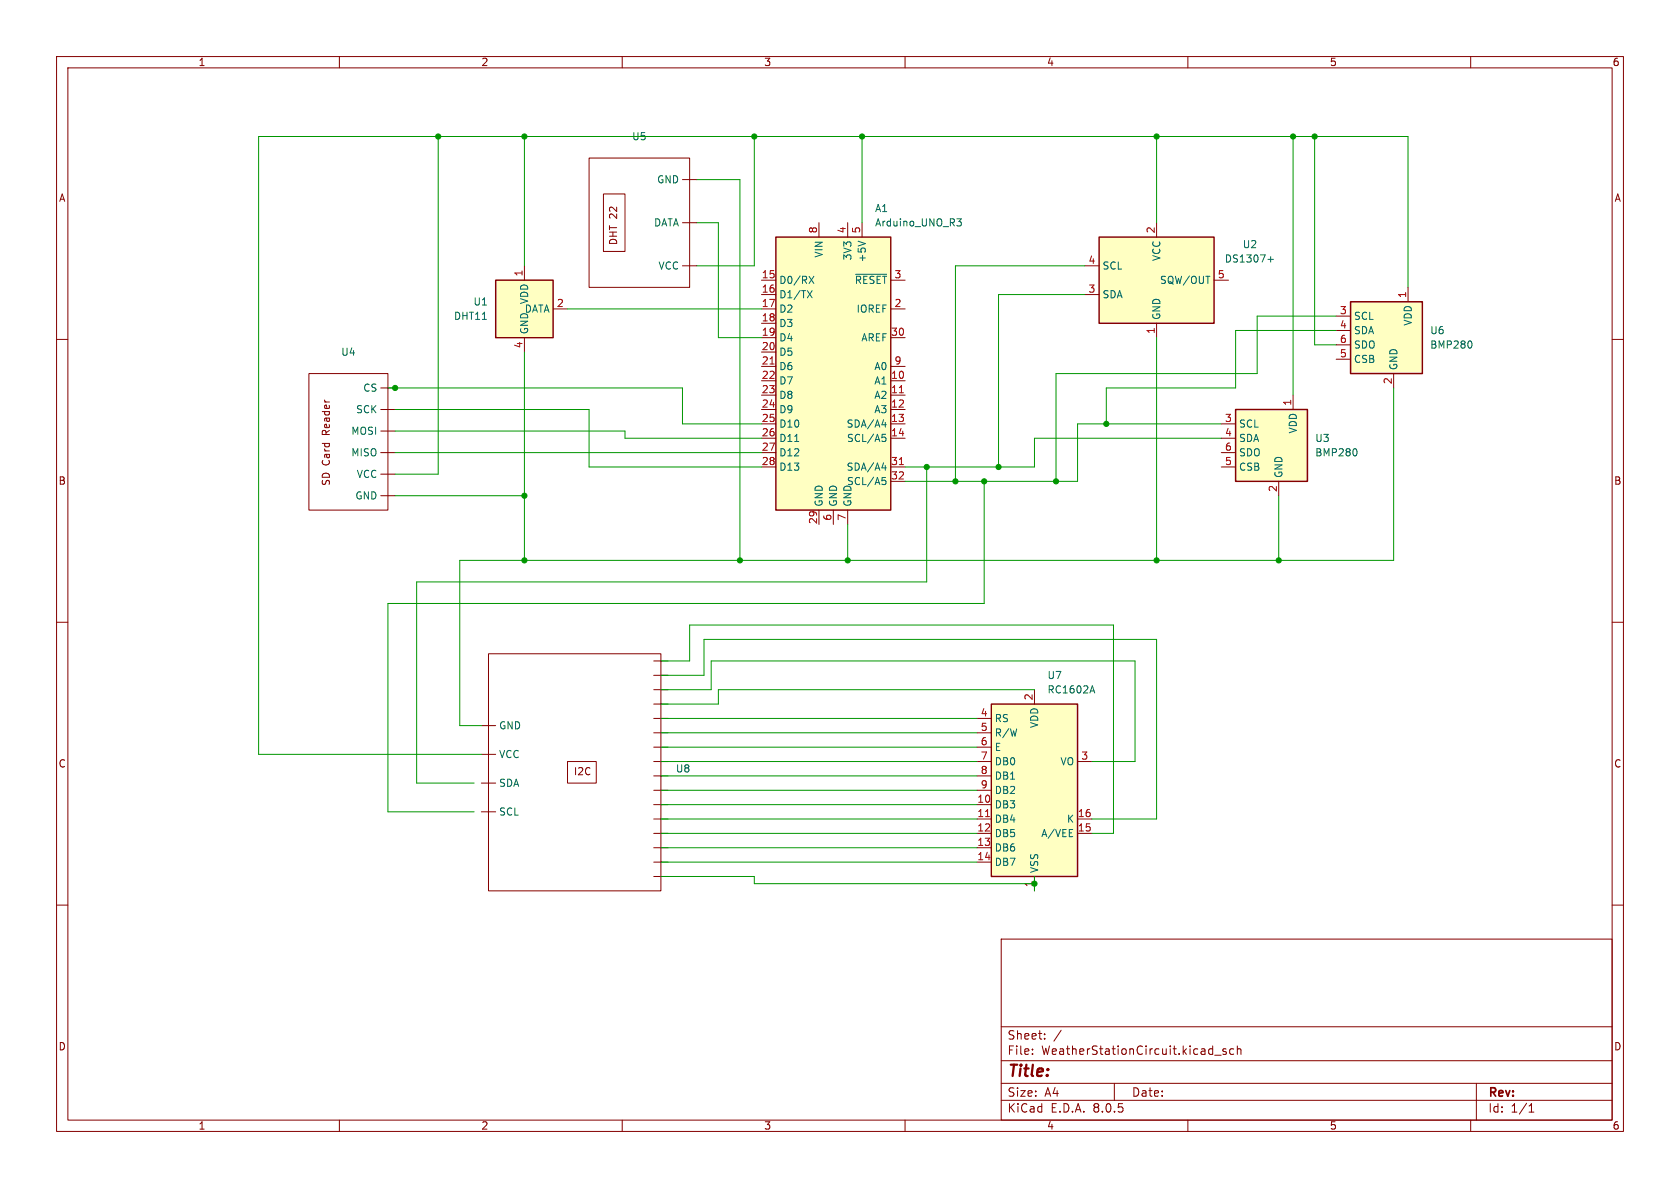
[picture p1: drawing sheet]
<svg xmlns="http://www.w3.org/2000/svg" width="297mm" height="210mm" viewBox="0 0 297 210" stroke-linecap="round" stroke-linejoin="round" font-family="sans-serif">
<g fill="none" stroke="#840000" stroke-width=".18">
<path d="M10 10h277v190h-277zM12 12h273v186h-273zM60 10v2M110 10v2M160 10v2M210 10v2M260 10v2M10 60h2M285 60h2M10 110h2M285 110h2M10 160h2"/>
<path d="M285 160h2M177 166h108v32h-108zM60 198v2M110 198v2M160 198v2M177 194.5h108M177 191.5h108M177 187.5h108M177 181.5h108M182.5 186.3v.1M182.5 185.5v.1M184.7 183.6v.1"/>
<path d="M184.7 182.8v.1M187.6 182.1l-1.3 2M197 191.5v3M210 198v2M214.7 186.5h1.2M216.7 185.5l-.3-.1-.2 .2v.2l.5 .2v.3h-.5M218.1 185.5l-.4-.1-.3 .3v.4l.1 .2h.6M218.7 185.5l.3-.1 .3 .1 .1 .9M218.7 184.9v1.5M260 198v2M261 191.5v6.5M270.3 196.6h.9"/>
<path d="M270.3 195.5l.4-.4v1.5"/>
</g>
<path d="M175.3 124.5h15.2v30.4h-15.2z" fill="#ffffc2"/>
<path d="M175.3 124.5h15.2v30.4h-15.2z" fill="none" stroke="#840000" stroke-width=".25"/>
<g fill="none" stroke="#840000" stroke-width=".18">
<path d="M86.4 115.6h30.4v41.9h-30.4zM115.6 119.4h2.5M115.6 116.8h2.5M85.1 128.3h2.5M85.1 138.4h2.5M85.1 133.4h2.5M100.3 134.6h5.1v3.8h-5.1zM115.6 134.6h2.5M115.6 127h2.5M115.6 129.5h2.5M115.6 132.1h2.5M115.6 137.2h2.5"/>
<path d="M115.6 139.7h2.5M115.6 124.5h2.5M115.6 121.9h2.5M172.7 134.6h2.6M172.7 127h2.6M172.7 129.5h2.6M172.7 132.1h2.6M172.7 137.2h2.6M172.7 139.7h2.6M182.9 121.9v2.6M190.5 134.6h2.5M85.1 143.5h2.5"/>
<path d="M115.6 142.2h2.5M115.6 144.8h2.5M115.6 147.3h2.5M115.6 149.9h2.5M115.6 152.4h2.5M115.6 154.9h2.5M172.7 142.2h2.6M172.7 144.8h2.6M172.7 147.3h2.6M172.7 149.9h2.6M172.7 152.4h2.6M182.9 154.9v2.6"/>
<path d="M190.5 144.8h2.5M190.5 147.3h2.5"/>
</g>
<path d="M174.2 144.4h.8" fill="none" stroke="#a90000" stroke-width=".18"/>
<path d="M192.8 122.1h.6M193.1 121.2l.4 1.3" fill="none" stroke="#006464" stroke-width=".18"/>
<path d="M218.4 72.4h12.7v12.7h-12.7z" fill="#ffffc2"/>
<path d="M218.4 72.4h12.7v12.7h-12.7z" fill="none" stroke="#840000" stroke-width=".25"/>
<path d="M215.9 74.9h2.5M215.9 77.5h2.5M228.6 69.9v2.5M215.9 82.6h2.5M215.9 80h2.5M226.1 85.1v2.5" fill="none" stroke="#840000" stroke-width=".18"/>
<path d="M239.7 79.4l.2 .4-.2 .7" fill="none" stroke="#006464" stroke-width=".18"/>
<path d="M238.8 53.3h12.7v12.7h-12.7z" fill="#ffffc2"/>
<path d="M238.8 53.3h12.7v12.7h-12.7z" fill="none" stroke="#840000" stroke-width=".25"/>
<path d="M236.2 55.9h2.6M236.2 58.4h2.6M248.9 50.8v2.5M236.2 63.5h2.6M236.2 61h2.6M246.4 66v2.6" fill="none" stroke="#840000" stroke-width=".18"/>
<path d="M260 60.3l.2 .5-.2 .7" fill="none" stroke="#006464" stroke-width=".18"/>
<path d="M137.2 41.9h20.3v48.3h-20.3z" fill="#ffffc2"/>
<path d="M137.2 41.9h20.3v48.3h-20.3z" fill="none" stroke="#840000" stroke-width=".25"/>
<g fill="none" stroke="#840000" stroke-width=".18">
<path d="M144.8 39.4v2.5M149.9 39.4v2.5M152.4 39.4v2.5M134.6 49.5h2.6M134.6 52.1h2.6M134.6 54.6h2.6M134.6 57.2h2.6M134.6 59.7h2.6M157.5 49.5h2.5M157.5 54.6h2.5M157.5 59.7h2.5M134.6 67.3h2.6"/>
<path d="M134.6 69.9h2.6M134.6 72.4h2.6M134.6 74.9h2.6M134.6 77.5h2.6M134.6 62.2h2.6M134.6 64.8h2.6M157.5 67.3h2.5M157.5 69.9h2.5M157.5 72.4h2.5M157.5 74.9h2.5M157.5 77.5h2.5M157.5 64.8h2.5"/>
<path d="M134.6 80h2.6M134.6 82.6h2.6M144.8 90.2v2.5M147.3 90.2v2.5M149.9 90.2v2.5M157.5 82.6h2.5M157.5 85.1h2.5"/>
</g>
<path d="M136.1 64.4h.8M159 69.4h.7M159 82.1h.7" fill="none" stroke="#a90000" stroke-width=".18"/>
<g fill="none" stroke="#006464" stroke-width=".18">
<path d="M169.2 38.7h.7l-.4 .5 .4 .1v.4l-.2 .2h-.4M142.7 51.4l.9 1.2M143 48.8l.9 1.3M143.6 51.4l-.9 1.2M143.9 48.8l-.9 1.3M151.3 48.5h5.4M151.7 42.6l1.3 .5M140.5 78h.7M155.9 75.1h.8M156 76.8h.6M156.1 77.3h.3l.2 .2-.1 .5h-.4M156.5 74.7v.8"/>
<path d="M155.9 82.7h.8M156 84.4h.6M156.1 84.9h.3l.2 .2-.1 .5-.4 .1M156.5 82.3v.8"/>
</g>
<path d="M194.3 41.9h20.3v15.3h-20.3z" fill="#ffffc2"/>
<path d="M194.3 41.9h20.3v15.3h-20.3z" fill="none" stroke="#840000" stroke-width=".25"/>
<g fill="none" stroke="#840000" stroke-width=".18">
<path d="M204.5 39.4v2.5M191.8 52.1h2.5M191.8 47h2.5M204.5 57.2v2.5M214.6 49.5h2.6M54.6 66h14v24.2h-14zM57 78.4h1.2M57.4 70.7l.1 .2M57.5 78.4l-.1 .3M58.2 78.4v.3M67.3 68.6h2.5M67.3 76.2h2.5"/>
<path d="M67.3 72.4h2.5M67.3 87.6h2.5M67.3 80h2.5M67.3 83.8h2.5"/>
</g>
<path d="M224.2 45.8h.9M224.6 45.4v.9" fill="none" stroke="#006464" stroke-width=".18"/>
<path d="M87.6 49.5h10.2v10.2h-10.2z" fill="#ffffc2"/>
<path d="M87.6 49.5h10.2v10.2h-10.2z" fill="none" stroke="#840000" stroke-width=".25"/>
<path d="M104.1 27.9h17.8v22.9h-17.8zM106.7 34.3h3.8v10.2h-3.8zM120.6 39.4h2.6M120.6 31.8h2.6M92.7 47v2.5M92.7 59.7v2.5M97.8 54.6h2.5M120.6 47h2.6" fill="none" stroke="#840000" stroke-width=".18"/>
<g fill="none" stroke="#009600" stroke-width=".18">
<path d="M77.5 24.1v59.7h-7.7M92.7 24.1v22.9M123.2 39.4h3.8v20.3h7.6M123.2 31.8h7.6v67.3M133.3 24.1v22.9h-10.1M152.4 24.1v15.3M204.5 24.1v15.3M228.6 24.1v45.8M232.4 24.1v36.9h3.8M100.3 54.6h34.3M191.8 47h-22.9v38.1M191.8 52.1h-15.3v30.5"/>
<path d="M204.5 59.7v39.4M236.2 58.4h-17.8v10.2h-22.8v6.3M236.2 55.9h-14v10.1h-35.5v19.1M248.9 50.8v-26.7h-203.2v109.3h39.4M68.6 68.6h52v6.3h14M69.8 72.4h34.3v10.2h30.5M69.8 76.2h40.7v1.3h24.1M92.7 62.2v36.9M215.9 74.9h-25.4v10.2h-30.5M215.9 77.5h-33v5.1h-22.9M246.4 68.6v30.5h-165.1v29.2h3.8M69.8 80h64.8"/>
<path d="M69.8 87.6h22.9M149.9 92.7v6.4M163.8 82.6v20.3h-90.1v35.5h10.1M174 85.1v21.6h-105.4v36.8h15.2M226.1 87.6v11.5M116.8 116.8h5.1v-6.3h74.9v36.8h-3.8M116.8 119.4h7.7v-6.4h80v31.8h-11.5M116.8 121.9h8.9v-5.1h75v17.8h-7.7M116.8 139.7h55.9M116.8 137.2h55.9M116.8 127h55.9M116.8 129.5h55.9"/>
<path d="M116.8 134.6h55.9M116.8 132.1h55.9M182.9 121.9h-55.9v2.6h-10.2M116.8 154.9h16.5v1.3h49.6M116.8 152.4h55.9M116.8 147.3h55.9M116.8 144.8h55.9M116.8 149.9h55.9M116.8 142.2h55.9M182.9 154.9v2.6"/>
</g>
<g fill="#009600" stroke="#009600" stroke-width=".18">
<circle cx="163.8" cy="82.6" r=".46"/>
<circle cx="152.4" cy="24.1" r=".46"/>
<circle cx="133.3" cy="24.1" r=".46"/>
<circle cx="149.9" cy="99.1" r=".46"/>
<circle cx="130.8" cy="99.1" r=".46"/>
<circle cx="174" cy="85.1" r=".46"/>
<circle cx="168.9" cy="85.1" r=".46"/>
<circle cx="176.5" cy="82.6" r=".46"/>
<circle cx="92.7" cy="24.1" r=".46"/>
<circle cx="92.7" cy="99.1" r=".46"/>
<circle cx="92.7" cy="87.6" r=".46"/>
<circle cx="77.5" cy="24.1" r=".46"/>
<circle cx="69.8" cy="68.6" r=".46"/>
<circle cx="226.1" cy="99.1" r=".46"/>
<circle cx="204.5" cy="99.1" r=".46"/>
<circle cx="228.6" cy="24.1" r=".46"/>
<circle cx="204.5" cy="24.1" r=".46"/>
<circle cx="232.4" cy="24.1" r=".46"/>
<circle cx="186.7" cy="85.1" r=".46"/>
<circle cx="195.6" cy="74.9" r=".46"/>
<circle cx="182.9" cy="156.2" r=".46"/>
</g>
<text font-size="2.8" fill="#840000" x="178" y="190.9">Title:</text>
<g font-size="2.1" fill="#840000">
<text x="178" y="184">Sheet:</text>
<text x="178" y="186.7">File:</text>
<text x="184.1" y="186.7">WeatherStationCircuit.kicad_sch</text>
<text x="178" y="196.9">KiCad</text>
<text x="178" y="194.1">Size:</text>
<text x="184.7" y="194.1">A4</text>
<text x="185.7" y="196.9">E.D.A.</text>
<text x="193.3" y="196.9">8.0.5</text>
<text x="200" y="194.1">Date:</text>
<text x="263" y="194.3">Rev:</text>
<text x="263" y="196.9">Id:</text>
<text x="267.1" y="196.9">1/1</text>
</g>
<g font-size="1.8" fill="#840000">
<text x="35" y="11.9">1</text>
<text x="85" y="11.9">2</text>
<text x="135" y="11.9">3</text>
<text x="185" y="11.9">4</text>
<text x="235" y="11.9">5</text>
<text x="285" y="11.9">6</text>
<text x="10.3" y="35.9">A</text>
<text x="285.3" y="35.9">A</text>
<text x="109.4" y="43.4" transform="rotate(-90 109.4 43.4)">DHT 22</text>
<text x="58.5" y="77.3" transform="rotate(-90 58.5 77.3)">Reader</text>
<text x="10.3" y="85.9">B</text>
<text x="58.5" y="86.5" transform="rotate(-90 58.5 86.5)">SD Card</text>
<text x="285.3" y="85.9">B</text>
<text x="10.3" y="135.9">C</text>
<text x="101.3" y="137.4">I2C</text>
<text x="285.3" y="135.9">C</text>
<text x="10.3" y="185.9">D</text>
<text x="285.3" y="185.9">D</text>
<text x="35" y="199.9">1</text>
<text x="85" y="199.9">2</text>
<text x="135" y="199.9">3</text>
<text x="185" y="199.9">4</text>
<text x="235" y="199.9">5</text>
<text x="285" y="199.9">6</text>
</g>
<g font-size="1.8" fill="#006464">
<text x="111.7" y="25">U5</text>
<text x="116.1" y="32.6">GND</text>
<text x="115.5" y="40.2">DATA</text>
<text x="154.6" y="37.7">A1</text>
<text x="154.6" y="40.2">Arduino_UNO_R3</text>
<text x="116.3" y="47.9">VCC</text>
<text x="145.6" y="45.6" transform="rotate(-90 145.6 45.6)">VIN</text>
<text x="150.7" y="46.1" transform="rotate(-90 150.7 46.1)">3V3</text>
<text x="153.3" y="46.5" transform="rotate(-90 153.3 46.5)">+5V</text>
<text x="194.8" y="47.9">SCL</text>
<text x="205.3" y="46.2" transform="rotate(-90 205.3 46.2)">VCC</text>
<text x="216.4" y="46.6">DS1307+</text>
<text x="219.6" y="44.1">U2</text>
<text x="93.6" y="53.9" transform="rotate(-90 93.6 53.9)">VDD</text>
<text x="137.7" y="50.4">D0/RX</text>
<text x="137.7" y="52.9">D1/TX</text>
<text x="151" y="50.4">~{RESET}</text>
<text x="194.8" y="52.9">SDA</text>
<text x="205" y="50.4">SQW/OUT</text>
<text x="80.2" y="56.7">DHT11</text>
<text x="83.6" y="54.2">U1</text>
<text x="92.7" y="55.5">DATA</text>
<text x="93.6" y="59.2" transform="rotate(-90 93.6 59.2)">GND</text>
<text x="137.7" y="55.5">D2</text>
<text x="137.7" y="58">D3</text>
<text x="151.3" y="55.5">IOREF</text>
<text x="205.3" y="56.6" transform="rotate(-90 205.3 56.6)">GND</text>
<text x="239.3" y="56.7">SCL</text>
<text x="239.3" y="59.3">SDA</text>
<text x="249.8" y="57.7" transform="rotate(-90 249.8 57.7)">VDD</text>
<text x="252.7" y="59.3">U6</text>
<text x="60.2" y="63.1">U4</text>
<text x="137.7" y="60.6">D4</text>
<text x="137.7" y="63.1">D5</text>
<text x="137.7" y="65.6">D6</text>
<text x="152.2" y="60.6">AREF</text>
<text x="154.5" y="65.6">A0</text>
<text x="239.3" y="64.4">CSB</text>
<text x="239.3" y="61.8">SDO</text>
<text x="247.2" y="65.5" transform="rotate(-90 247.2 65.5)">GND</text>
<text x="252.7" y="61.8">BMP280</text>
<text x="64.1" y="69.4">CS</text>
<text x="137.7" y="68.2">D7</text>
<text x="137.7" y="70.7">D8</text>
<text x="154.5" y="68.2">A1</text>
<text x="154.5" y="70.7">A2</text>
<text x="62" y="77.1">MOSI</text>
<text x="62.8" y="73.3">SCK</text>
<text x="137.7" y="73.3">D9</text>
<text x="137.7" y="75.8">D10</text>
<text x="149.6" y="75.8">SDA/A4</text>
<text x="154.5" y="73.3">A3</text>
<text x="218.9" y="75.8">SCL</text>
<text x="229.5" y="76.7" transform="rotate(-90 229.5 76.7)">VDD</text>
<text x="62" y="80.9">MISO</text>
<text x="137.7" y="78.3">D11</text>
<text x="137.7" y="80.9">D12</text>
<text x="137.7" y="83.4">D13</text>
<text x="149.6" y="83.4">SDA/A4</text>
<text x="149.6" y="78.3">SCL/A5</text>
<text x="218.9" y="78.3">SDA</text>
<text x="218.9" y="83.4">CSB</text>
<text x="218.9" y="80.9">SDO</text>
<text x="232.4" y="80.9">BMP280</text>
<text x="232.4" y="78.3">U3</text>
<text x="62.7" y="88.5">GND</text>
<text x="63" y="84.7">VCC</text>
<text x="145.6" y="89.7" transform="rotate(-90 145.6 89.7)">GND</text>
<text x="148.2" y="89.7" transform="rotate(-90 148.2 89.7)">GND</text>
<text x="149.6" y="86">SCL/A5</text>
<text x="150.7" y="89.7" transform="rotate(-90 150.7 89.7)">GND</text>
<text x="226.9" y="84.6" transform="rotate(-90 226.9 84.6)">GND</text>
<text x="185.1" y="120.2">U7</text>
<text x="185.1" y="122.8">RC1602A</text>
<text x="88.1" y="129.1">GND</text>
<text x="175.8" y="127.9">RS</text>
<text x="175.8" y="130.4">R/W</text>
<text x="183.7" y="128.8" transform="rotate(-90 183.7 128.8)">VDD</text>
<text x="88.1" y="134.2">VCC</text>
<text x="119.4" y="136.8">U8</text>
<text x="175.8" y="132.9">E</text>
<text x="175.8" y="135.5">DB0</text>
<text x="187.4" y="135.5">VO</text>
<text x="88.1" y="139.3">SDA</text>
<text x="175.8" y="143.1">DB3</text>
<text x="175.8" y="138">DB1</text>
<text x="175.8" y="140.6">DB2</text>
<text x="88.1" y="144.4">SCL</text>
<text x="175.8" y="145.6">DB4</text>
<text x="175.8" y="148.2">DB5</text>
<text x="184" y="148.2">A/VEE</text>
<text x="188.5" y="145.6">K</text>
<text x="175.8" y="150.7">DB6</text>
<text x="175.8" y="153.3">DB7</text>
<text x="183.7" y="154.4" transform="rotate(-90 183.7 154.4)">VSS</text>
</g>
<g font-size="1.8" fill="#a90000">
<text x="144.5" y="41.3" transform="rotate(-90 144.5 41.3)">8</text>
<text x="149.6" y="41.3" transform="rotate(-90 149.6 41.3)">4</text>
<text x="152.1" y="41.3" transform="rotate(-90 152.1 41.3)">5</text>
<text x="204.2" y="41.3" transform="rotate(-90 204.2 41.3)">2</text>
<text x="192.3" y="46.7">4</text>
<text x="92.5" y="49" transform="rotate(-90 92.5 49)">1</text>
<text x="134.6" y="49.3">15</text>
<text x="134.6" y="51.8">16</text>
<text x="158" y="49.3">3</text>
<text x="192.3" y="51.8">3</text>
<text x="215.2" y="49.3">5</text>
<text x="248.7" y="52.8" transform="rotate(-90 248.7 52.8)">1</text>
<text x="98.4" y="54.4">2</text>
<text x="134.6" y="54.4">17</text>
<text x="134.6" y="56.9">18</text>
<text x="134.6" y="59.4">19</text>
<text x="157.4" y="59.4">30</text>
<text x="158" y="54.4">2</text>
<text x="204.2" y="59.1" transform="rotate(-90 204.2 59.1)">1</text>
<text x="236.8" y="55.6">3</text>
<text x="236.8" y="58.2">4</text>
<text x="92.5" y="61.7" transform="rotate(-90 92.5 61.7)">4</text>
<text x="134.6" y="62">20</text>
<text x="134.6" y="64.5">21</text>
<text x="158" y="64.5">9</text>
<text x="236.8" y="63.2">5</text>
<text x="236.8" y="60.7">6</text>
<text x="134.6" y="67.1">22</text>
<text x="134.6" y="69.6">23</text>
<text x="157.4" y="67.1">10</text>
<text x="157.4" y="69.6">11</text>
<text x="228.3" y="71.8" transform="rotate(-90 228.3 71.8)">1</text>
<text x="246.1" y="68" transform="rotate(-90 246.1 68)">2</text>
<text x="134.6" y="72.1">24</text>
<text x="134.6" y="74.7">25</text>
<text x="134.6" y="77.2">26</text>
<text x="157.4" y="72.1">12</text>
<text x="157.4" y="74.7">13</text>
<text x="157.4" y="77.2">14</text>
<text x="216.5" y="74.7">3</text>
<text x="216.5" y="77.2">4</text>
<text x="134.6" y="79.8">27</text>
<text x="134.6" y="82.3">28</text>
<text x="157.4" y="82.3">31</text>
<text x="216.5" y="82.3">5</text>
<text x="216.5" y="79.8">6</text>
<text x="157.4" y="84.8">32</text>
<text x="225.8" y="87.1" transform="rotate(-90 225.8 87.1)">2</text>
<text x="144.5" y="92.8" transform="rotate(-90 144.5 92.8)">29</text>
<text x="147.1" y="92.1" transform="rotate(-90 147.1 92.1)">6</text>
<text x="149.6" y="92.1" transform="rotate(-90 149.6 92.1)">7</text>
<text x="182.6" y="123.9" transform="rotate(-90 182.6 123.9)">2</text>
<text x="173.3" y="126.7">4</text>
<text x="173.3" y="129.3">5</text>
<text x="173.3" y="131.8">6</text>
<text x="173.3" y="134.4">7</text>
<text x="173.3" y="136.9">8</text>
<text x="191.1" y="134.4">3</text>
<text x="172.7" y="142">10</text>
<text x="173.3" y="139.4">9</text>
<text x="172.7" y="144.5">11</text>
<text x="172.7" y="147.1">12</text>
<text x="172.7" y="149.6">13</text>
<text x="190.5" y="147.1">15</text>
<text x="190.5" y="144.5">16</text>
<text x="172.7" y="152.1">14</text>
<text x="182.6" y="156.9" transform="rotate(-90 182.6 156.9)">1</text>
</g>
</svg>
